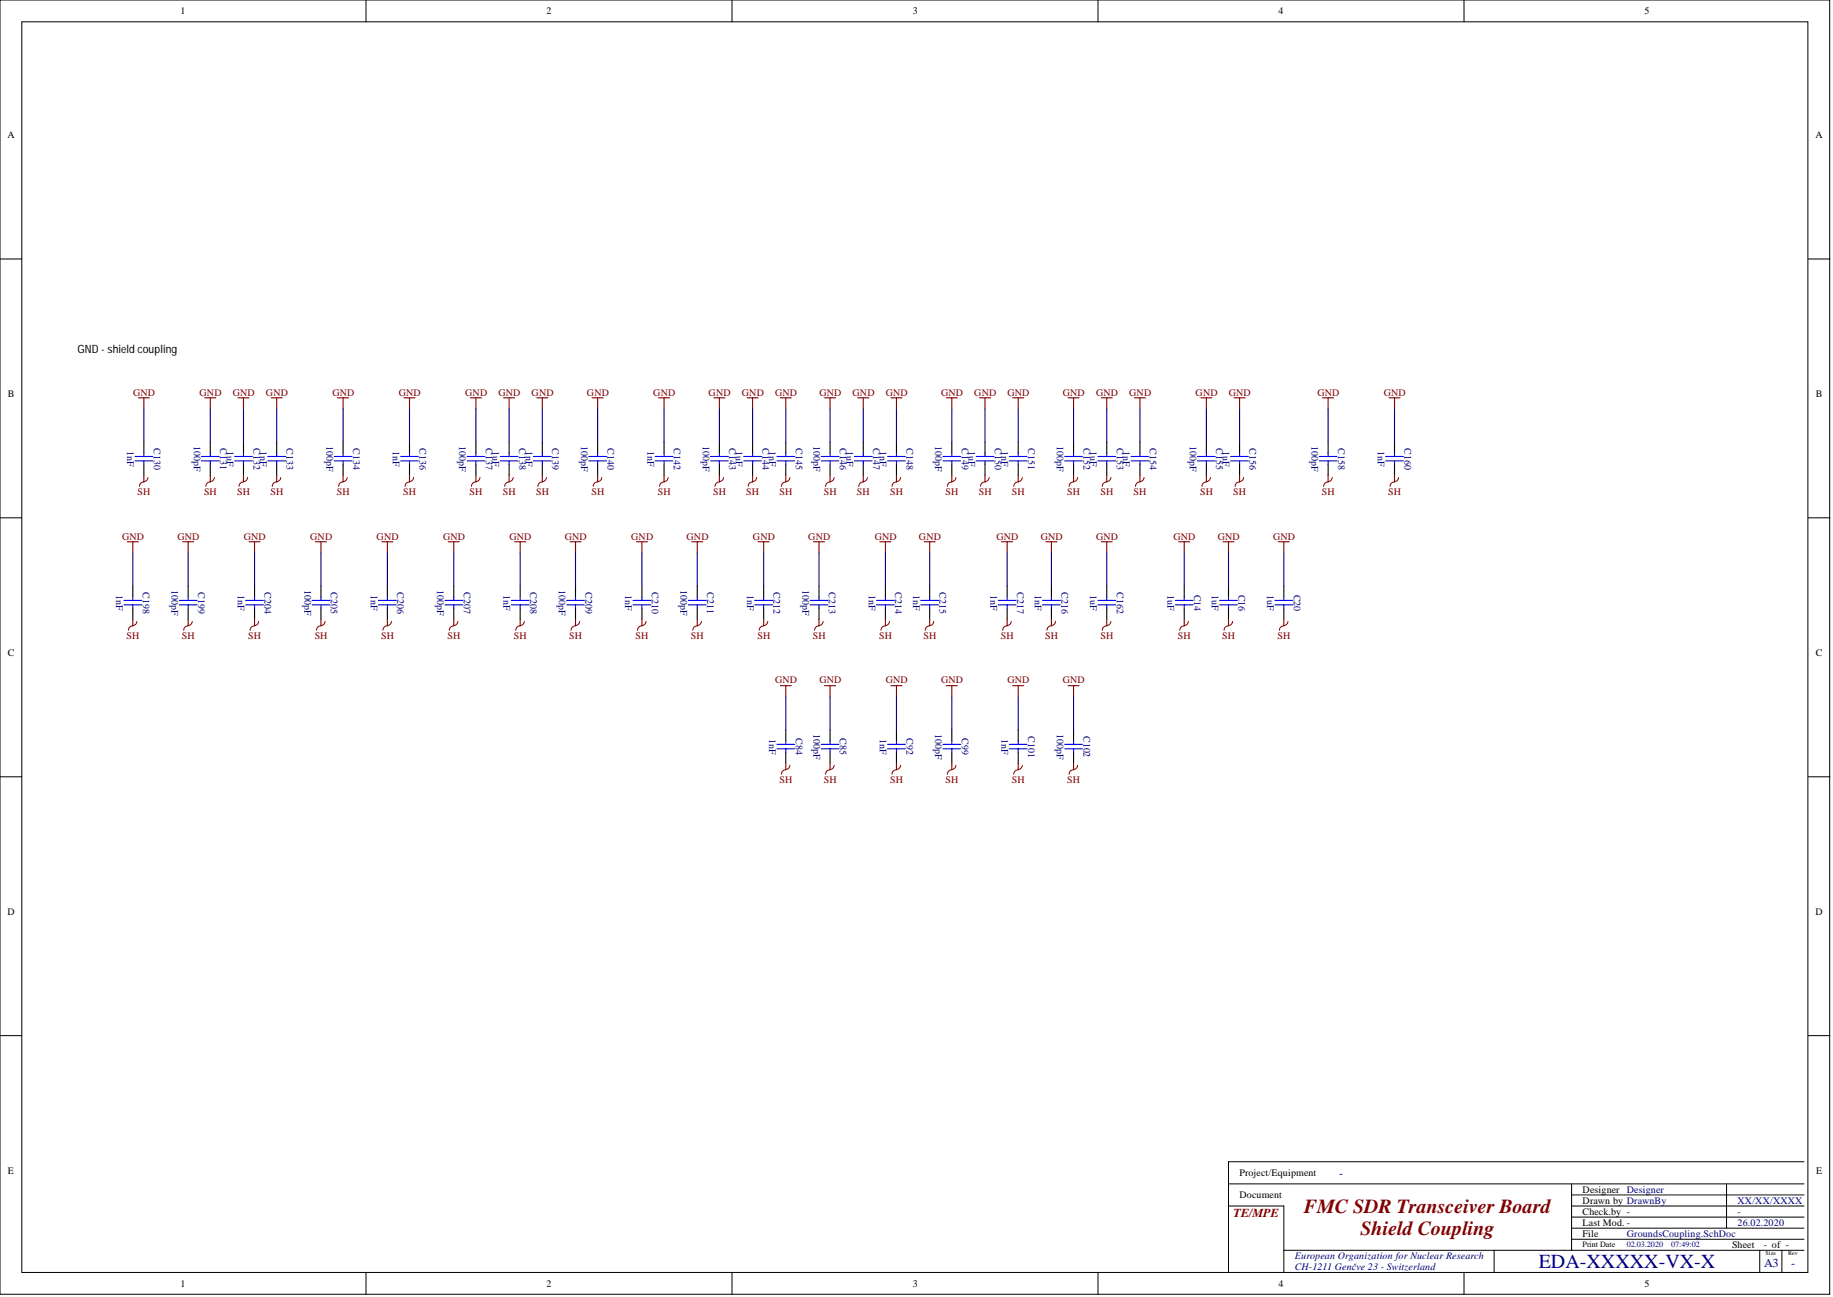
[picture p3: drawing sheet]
<svg xmlns="http://www.w3.org/2000/svg" width="420mm" height="297mm" viewBox="0 0 420 297" stroke-linecap="round" stroke-linejoin="round" font-family="sans-serif">
<g fill="#fff" stroke="#000" stroke-width=".23">
<path d="M0 0h419v296.4h-419z"/>
<path d="M5 5h409.1v286.4h-409.1z"/>
</g>
<g fill="none" stroke="#000" stroke-width=".23">
<path d="M83.8 0v5M167.6 0v5M251.5 0v5M335.3 0v5M0 59.3h5M414.1 59.3h5M0 118.6h5M414.1 118.6h5M0 177.9h5M414.1 177.9h5M0 237.2h5M414.1 237.2h5"/>
<path d="M281.4 276.2h12.6v15.2M281.4 271.1h131.8M359.9 271.1v15.2M359.9 273.7h53.3M359.9 276.2h53.3M359.9 278.7h53.3M395.4 271.1v10.2M413.2 266.1h-131.8v25.3M83.8 291.5v5M167.6 291.5v5M251.5 291.5v5M294 286.3h119.2"/>
<path d="M335.3 291.5v5M342.2 286.3v5.1M359.9 281.3h53.3M359.9 283.8h53.3M403 286.3v5.1M408.1 286.3v5.1"/>
</g>
<g fill="none" stroke="#800000" stroke-width=".25">
<path d="M31.7 91.1h2.5M33 91.1v2.5M46.9 91.1h2.5M48.2 91.1v2.5M54.5 91.1h2.5M55.8 91.1v2.5M62.1 91.1h2.5M63.4 91.1v2.5M77.3 91.1h2.5M78.6 91.1v2.5M92.5 91.1h2.6M93.8 91.1v2.5"/>
<path d="M107.7 91.1h2.6M109 91.1v2.5M115.3 91.1h2.6M116.6 91.1v2.5M122.9 91.1h2.6M124.2 91.1v2.5M135.6 91.1h2.5M136.9 91.1v2.5M150.8 91.1h2.6M152.1 91.1v2.5M163.5 91.1h2.5M164.8 91.1v2.5"/>
<path d="M171.1 91.1h2.5M172.4 91.1v2.5M178.7 91.1h2.5M180 91.1v2.5M188.8 91.1h2.6M190.1 91.1v2.5M196.4 91.1h2.6M197.7 91.1v2.5M204 91.1h2.6M205.3 91.1v2.5M216.7 91.1h2.6M218 91.1v2.5"/>
<path d="M224.3 91.1h2.6M225.6 91.1v2.5M231.9 91.1h2.6M233.2 91.1v2.5M244.6 91.1h2.5M245.9 91.1v2.5M252.2 91.1h2.5M253.5 91.1v2.5M259.8 91.1h2.5M261.1 91.1v2.5M275 91.1h2.6M276.3 91.1v2.5"/>
<path d="M282.6 91.1h2.6M283.9 91.1v2.5M302.9 91.1h2.5M304.2 91.1v2.5M318.1 91.1h2.5M319.4 91.1v2.5M33 108.9v1.5M48.2 108.9v1.5M55.8 108.9v1.5M63.4 108.9v1.5M78.6 108.9v1.5M93.8 108.9v1.5"/>
<path d="M109 108.9v1.5M116.6 108.9v1.5M124.2 108.9v1.5M136.9 108.9v1.5M152.1 108.9v1.5M164.8 108.9v1.5M172.4 108.9v1.5M180 108.9v1.5M190.1 108.9v1.5M197.7 108.9v1.5M205.3 108.9v1.5M218 108.9v1.5"/>
<path d="M225.6 108.9v1.5M233.2 108.9v1.5M245.9 108.9v1.5M253.5 108.9v1.5M261.1 108.9v1.5M276.3 108.9v1.5M283.9 108.9v1.5M304.2 108.9v1.5M319.4 108.9v1.5M29.1 124.1h2.6M30.4 124.1v2.5M41.8 124.1h2.6"/>
<path d="M43.1 124.1v2.5M57 124.1h2.6M58.3 124.1v2.5M72.2 124.1h2.6M73.5 124.1v2.5M87.4 124.1h2.6M88.7 124.1v2.5M102.7 124.1h2.5M103.9 124.1v2.5M117.9 124.1h2.5M119.1 124.1v2.5M130.5 124.1h2.6"/>
<path d="M131.8 124.1v2.5M145.7 124.1h2.6M147 124.1v2.5M158.4 124.1h2.6M159.7 124.1v2.5M173.6 124.1h2.6M174.9 124.1v2.5M186.3 124.1h2.5M187.6 124.1v2.5M201.5 124.1h2.5M202.8 124.1v2.5M211.7 124.1h2.5"/>
<path d="M212.9 124.1v2.5M229.4 124.1h2.5M230.7 124.1v2.5M239.5 124.1h2.6M240.8 124.1v2.5M252.2 124.1h2.5M253.5 124.1v2.5M270 124.1h2.5M271.2 124.1v2.5M280.1 124.1h2.5M281.4 124.1v2.5M292.8 124.1h2.5"/>
<path d="M294 124.1v2.5M30.4 141.8v1.5M43.1 141.8v1.5M58.3 141.8v1.5M73.5 141.8v1.5M88.7 141.8v1.5M103.9 141.8v1.5M119.1 141.8v1.5M131.8 141.8v1.5M147 141.8v1.5M159.7 141.8v1.5M174.9 141.8v1.5"/>
<path d="M178.7 157h2.5M180 157v2.6M187.6 141.8v1.5M188.8 157h2.6M190.1 157v2.6M202.8 141.8v1.5M204 157h2.6M205.3 157v2.6M212.9 141.8v1.5M216.7 157h2.6M218 157v2.6M230.7 141.8v1.5"/>
<path d="M231.9 157h2.6M233.2 157v2.6M240.8 141.8v1.5M244.6 157h2.5M245.9 157v2.6M253.5 141.8v1.5M271.2 141.8v1.5M281.4 141.8v1.5M294 141.8v1.5M180 174.8v1.5M190.1 174.8v1.5M205.3 174.8v1.5"/>
<path d="M218 174.8v1.5M233.2 174.8v1.5M245.9 174.8v1.5"/>
</g>
<g fill="none" stroke="#000" stroke-width=".25">
<path d="M33 101.2v2.6M33 106.3v2.6M48.2 101.2v2.6M48.2 106.3v2.6M55.8 101.2v2.6M55.8 106.3v2.6M63.4 101.2v2.6M63.4 106.3v2.6M78.6 101.2v2.6M78.6 106.3v2.6M93.8 101.2v2.6M93.8 106.3v2.6"/>
<path d="M109 101.2v2.6M109 106.3v2.6M116.6 101.2v2.6M116.6 106.3v2.6M124.2 101.2v2.6M124.2 106.3v2.6M136.9 101.2v2.6M136.9 106.3v2.6M152.1 101.2v2.6M152.1 106.3v2.6M164.8 101.2v2.6M164.8 106.3v2.6"/>
<path d="M172.4 101.2v2.6M172.4 106.3v2.6M180 101.2v2.6M180 106.3v2.6M190.1 101.2v2.6M190.1 106.3v2.6M197.7 101.2v2.6M197.7 106.3v2.6M205.3 101.2v2.6M205.3 106.3v2.6M218 101.2v2.6M218 106.3v2.6"/>
<path d="M225.6 101.2v2.6M225.6 106.3v2.6M233.2 101.2v2.6M233.2 106.3v2.6M245.9 101.2v2.6M245.9 106.3v2.6M253.5 101.2v2.6M253.5 106.3v2.6M261.1 101.2v2.6M261.1 106.3v2.6M276.3 101.2v2.6M276.3 106.3v2.6"/>
<path d="M283.9 101.2v2.6M283.9 106.3v2.6M304.2 101.2v2.6M304.2 106.3v2.6M319.4 101.2v2.6M319.4 106.3v2.6M30.4 134.2v2.5M30.4 139.3v2.5M43.1 134.2v2.5M43.1 139.3v2.5M58.3 134.2v2.5M58.3 139.3v2.5"/>
<path d="M73.5 134.2v2.5M73.5 139.3v2.5M88.7 134.2v2.5M88.7 139.3v2.5M103.9 134.2v2.5M103.9 139.3v2.5M119.1 134.2v2.5M119.1 139.3v2.5M131.8 134.2v2.5M131.8 139.3v2.5M147 134.2v2.5M147 139.3v2.5"/>
<path d="M159.7 134.2v2.5M159.7 139.3v2.5M174.9 134.2v2.5M174.9 139.3v2.5M187.6 134.2v2.5M187.6 139.3v2.5M202.8 134.2v2.5M202.8 139.3v2.5M212.9 134.2v2.5M212.9 139.3v2.5M230.7 134.2v2.5M230.7 139.3v2.5"/>
<path d="M240.8 134.2v2.5M240.8 139.3v2.5M253.5 134.2v2.5M253.5 139.3v2.5M271.2 134.2v2.5M271.2 139.3v2.5M281.4 134.2v2.5M281.4 139.3v2.5M294 134.2v2.5M294 139.3v2.5M180 167.2v2.5M180 172.2v2.6"/>
<path d="M190.1 167.2v2.5M190.1 172.2v2.6M205.3 167.2v2.5M205.3 172.2v2.6M218 167.2v2.5M218 172.2v2.6M233.2 167.2v2.5M233.2 172.2v2.6M245.9 167.2v2.5M245.9 172.2v2.6"/>
</g>
<g fill="none" stroke="#00f" stroke-width=".25">
<path d="M30.9 105.6h4.1M30.9 104.5h4.1M33 103.8v.7M33 105.6v.7M46.1 105.6h4.1M46.1 104.5h4.1M48.2 103.8v.7M48.2 105.6v.7M53.7 105.6h4.1M53.7 104.5h4.1M55.8 103.8v.7M55.8 105.6v.7"/>
<path d="M61.3 105.6h4.1M61.3 104.5h4.1M63.4 103.8v.7M63.4 105.6v.7M76.6 105.6h4M76.6 104.5h4M78.6 103.8v.7M78.6 105.6v.7M91.8 105.6h4M91.8 104.5h4M93.8 103.8v.7M93.8 105.6v.7"/>
<path d="M107 105.6h4M107 104.5h4M109 103.8v.7M109 105.6v.7M114.6 105.6h4M114.6 104.5h4M116.6 103.8v.7M116.6 105.6v.7M122.2 105.6h4M122.2 104.5h4M124.2 103.8v.7M124.2 105.6v.7"/>
<path d="M134.8 105.6h4.1M134.8 104.5h4.1M136.9 103.8v.7M136.9 105.6v.7M150.1 105.6h4M150.1 104.5h4M152.1 103.8v.7M152.1 105.6v.7M162.7 105.6h4.1M162.7 104.5h4.1M164.8 103.8v.7M164.8 105.6v.7"/>
<path d="M170.3 105.6h4.1M170.3 104.5h4.1M172.4 103.8v.7M172.4 105.6v.7M177.9 105.6h4.1M177.9 104.5h4.1M180 103.8v.7M180 105.6v.7M188.1 105.6h4M188.1 104.5h4M190.1 103.8v.7M190.1 105.6v.7"/>
<path d="M195.7 105.6h4M195.7 104.5h4M197.7 103.8v.7M197.7 105.6v.7M203.3 105.6h4M203.3 104.5h4M205.3 103.8v.7M205.3 105.6v.7M216 105.6h4M216 104.5h4M218 103.8v.7M218 105.6v.7"/>
<path d="M223.6 105.6h4M223.6 104.5h4M225.6 103.8v.7M225.6 105.6v.7M231.2 105.6h4M231.2 104.5h4M233.2 103.8v.7M233.2 105.6v.7M243.8 105.6h4.1M243.8 104.5h4.1M245.9 103.8v.7M245.9 105.6v.7"/>
<path d="M251.4 105.6h4.1M251.4 104.5h4.1M253.5 103.8v.7M253.5 105.6v.7M259.1 105.6h4M259.1 104.5h4M261.1 103.8v.7M261.1 105.6v.7M274.3 105.6h4M274.3 104.5h4M276.3 103.8v.7M276.3 105.6v.7"/>
<path d="M281.9 105.6h4M281.9 104.5h4M283.9 103.8v.7M283.9 105.6v.7M302.1 105.6h4.1M302.1 104.5h4.1M304.2 103.8v.7M304.2 105.6v.7M317.4 105.6h4M317.4 104.5h4M319.4 103.8v.7M319.4 105.6v.7"/>
<path d="M28.4 138.5h4M28.4 137.5h4M30.4 136.7v.8M30.4 138.5v.8M41.1 138.5h4M41.1 137.5h4M43.1 136.7v.8M43.1 138.5v.8M56.3 138.5h4M56.3 137.5h4M58.3 136.7v.8M58.3 138.5v.8"/>
<path d="M71.5 138.5h4M71.5 137.5h4M73.5 136.7v.8M73.5 138.5v.8M86.7 138.5h4M86.7 137.5h4M88.7 136.7v.8M88.7 138.5v.8M101.9 138.5h4.1M101.9 137.5h4.1M103.9 136.7v.8M103.9 138.5v.8"/>
<path d="M117.1 138.5h4.1M117.1 137.5h4.1M119.1 136.7v.8M119.1 138.5v.8M129.8 138.5h4M129.8 137.5h4M131.8 136.7v.8M131.8 138.5v.8M145 138.5h4M145 137.5h4M147 136.7v.8M147 138.5v.8"/>
<path d="M157.7 138.5h4M157.7 137.5h4M159.7 136.7v.8M159.7 138.5v.8M172.9 138.5h4M172.9 137.5h4M174.9 136.7v.8M174.9 138.5v.8M185.5 138.5h4.1M185.5 137.5h4.1M187.6 136.7v.8M187.6 138.5v.8"/>
<path d="M200.8 138.5h4M200.8 137.5h4M202.8 136.7v.8M202.8 138.5v.8M210.9 138.5h4M210.9 137.5h4M212.9 136.7v.8M212.9 138.5v.8M228.6 138.5h4.1M228.6 137.5h4.1M230.7 136.7v.8M230.7 138.5v.8"/>
<path d="M238.8 138.5h4M238.8 137.5h4M240.8 136.7v.8M240.8 138.5v.8M251.4 138.5h4.1M251.4 137.5h4.1M253.5 136.7v.8M253.5 138.5v.8M269.2 138.5h4M269.2 137.5h4M271.2 136.7v.8M271.2 138.5v.8"/>
<path d="M279.3 138.5h4.1M279.3 137.5h4.1M281.4 136.7v.8M281.4 138.5v.8M292 138.5h4.1M292 137.5h4.1M294 136.7v.8M294 138.5v.8M177.9 171.5h4.1M177.9 170.5h4.1M180 169.7v.8M180 171.5v.7"/>
<path d="M188.1 171.5h4M188.1 170.5h4M190.1 169.7v.8M190.1 171.5v.7M203.3 171.5h4M203.3 170.5h4M205.3 169.7v.8M205.3 171.5v.7M216 171.5h4M216 170.5h4M218 169.7v.8M218 171.5v.7"/>
<path d="M231.2 171.5h4M231.2 170.5h4M233.2 169.7v.8M233.2 171.5v.7M243.8 171.5h4.1M243.8 170.5h4.1M245.9 169.7v.8M245.9 171.5v.7"/>
</g>
<g fill="none" stroke="#800000" stroke-width=".23">
<path d="M33 110.4a.98 .98 0 0 0-1.1 1M33.9 109.4a.98 .98 0 0 1-1 .9M48.2 110.4a.98 .98 0 0 0-1.1 1M49.1 109.4a.98 .98 0 0 1-.9 .9M55.8 110.4a.98 .98 0 0 0-1 1M56.7 109.4a.98 .98 0 0 1-.9 .9M63.4 110.4a.98 .98 0 0 0-1 1M64.3 109.4a.98 .98 0 0 1-.9 .9M78.6 110.4a.98 .98 0 0 0-1 1M79.5 109.4a.98 .98 0 0 1-.9 .9M93.8 110.4a.98 .98 0 0 0-1 1M94.7 109.4a.98 .98 0 0 1-.9 .9"/>
<path d="M109 110.4a.98 .98 0 0 0-1 1M109.9 109.4a.98 .98 0 0 1-.9 .9M116.6 110.4a.98 .98 0 0 0-1 1M117.5 109.4a.98 .98 0 0 1-.9 .9M124.2 110.4a.98 .98 0 0 0-1 1M125.1 109.4a.98 .98 0 0 1-.9 .9M136.9 110.4a.98 .98 0 0 0-1 1M137.8 109.4a.98 .98 0 0 1-.9 .9M152.1 110.4a.98 .98 0 0 0-1 1M153 109.4a.98 .98 0 0 1-.9 .9M164.8 110.4a.98 .98 0 0 0-1.1 1M165.7 109.4a.98 .98 0 0 1-.9 .9"/>
<path d="M172.4 110.4a.98 .98 0 0 0-1 1M173.3 109.4a.98 .98 0 0 1-.9 .9M180 110.4a.98 .98 0 0 0-1 1M180.9 109.4a.98 .98 0 0 1-.9 .9M190.1 110.4a.98 .98 0 0 0-1 1M191 109.4a.98 .98 0 0 1-.9 .9M197.7 110.4a.98 .98 0 0 0-1 1M198.6 109.4a.98 .98 0 0 1-.9 .9M205.3 110.4a.98 .98 0 0 0-1 1M206.3 109.4a.98 .98 0 0 1-1 .9M218 110.4a.98 .98 0 0 0-1 1M218.9 109.4a.98 .98 0 0 1-.9 .9"/>
<path d="M225.6 110.4a.98 .98 0 0 0-1 1M226.5 109.4a.98 .98 0 0 1-.9 .9M233.2 110.4a.98 .98 0 0 0-1 1M234.1 109.4a.98 .98 0 0 1-.9 .9M245.9 110.4a.98 .98 0 0 0-1 1M246.8 109.4a.98 .98 0 0 1-.9 .9M253.5 110.4a.98 .98 0 0 0-1 1M254.4 109.4a.98 .98 0 0 1-.9 .9M261.1 110.4a.98 .98 0 0 0-1 1M262 109.4a.98 .98 0 0 1-.9 .9M276.3 110.4a.98 .98 0 0 0-1 1M277.2 109.4a.98 .98 0 0 1-.9 .9"/>
<path d="M283.9 110.4a.98 .98 0 0 0-1 1M284.8 109.4a.98 .98 0 0 1-.9 .9M304.2 110.4a.98 .98 0 0 0-1 1M305.1 109.4a.98 .98 0 0 1-.9 .9M319.4 110.4a.98 .98 0 0 0-1 1M320.3 109.4a.98 .98 0 0 1-.9 .9M30.4 143.3a.98 .98 0 0 0-1 1.1M31.4 142.3a.98 .98 0 0 1-1 1M43.1 143.3a.98 .98 0 0 0-1 1.1M44 142.3a.98 .98 0 0 1-.9 1M58.3 143.3a.98 .98 0 0 0-1 1.1M59.2 142.3a.98 .98 0 0 1-.9 1"/>
<path d="M73.5 143.3a.98 .98 0 0 0-1 1.1M74.4 142.3a.98 .98 0 0 1-.9 1M88.7 143.3a.98 .98 0 0 0-1 1.1M89.7 142.3a.98 .98 0 0 1-1 1M103.9 143.3a.98 .98 0 0 0-1 1.1M104.9 142.3a.98 .98 0 0 1-1 1M119.1 143.3a.98 .98 0 0 0-1 1.1M120.1 142.3a.98 .98 0 0 1-1 1M131.8 143.3a.98 .98 0 0 0-1 1.1M132.7 142.3a.98 .98 0 0 1-.9 1M147 143.3a.98 .98 0 0 0-1 1.1M148 142.3a.98 .98 0 0 1-1 1"/>
<path d="M159.7 143.3a.98 .98 0 0 0-1 1.1M160.6 142.3a.98 .98 0 0 1-.9 1M174.9 143.3a.98 .98 0 0 0-1 1.1M175.8 142.3a.98 .98 0 0 1-.9 1M187.6 143.3a.98 .98 0 0 0-1 1.1M188.5 142.3a.98 .98 0 0 1-.9 1M202.8 143.3a.98 .98 0 0 0-1 1.1M203.7 142.3a.98 .98 0 0 1-.9 1M212.9 143.3a.98 .98 0 0 0-1 1.1M213.9 142.3a.98 .98 0 0 1-1 1M230.7 143.3a.98 .98 0 0 0-1 1.1M231.6 142.3a.98 .98 0 0 1-.9 1"/>
<path d="M240.8 143.3a.98 .98 0 0 0-1 1.1M241.7 142.3a.98 .98 0 0 1-.9 1M253.5 143.3a.98 .98 0 0 0-1 1.1M254.4 142.3a.98 .98 0 0 1-.9 1M271.2 143.3a.98 .98 0 0 0-1 1.1M272.2 142.3a.98 .98 0 0 1-1 1M281.4 143.3a.98 .98 0 0 0-1.1 1.1M282.3 142.3a.98 .98 0 0 1-.9 1M294 143.3a.98 .98 0 0 0-1 1.1M295 142.3a.98 .98 0 0 1-1 1M180 176.3a.98 .98 0 0 0-1 1M180.9 175.3a.98 .98 0 0 1-.9 .9"/>
<path d="M190.1 176.3a.98 .98 0 0 0-1 1M191 175.3a.98 .98 0 0 1-.9 .9M205.3 176.3a.98 .98 0 0 0-1 1M206.3 175.3a.98 .98 0 0 1-1 .9M218 176.3a.98 .98 0 0 0-1 1M218.9 175.3a.98 .98 0 0 1-.9 .9M233.2 176.3a.98 .98 0 0 0-1 1M234.1 175.3a.98 .98 0 0 1-.9 .9M245.9 176.3a.98 .98 0 0 0-1 1M246.8 175.3a.98 .98 0 0 1-.9 .9"/>
</g>
<g fill="none" stroke="#000080" stroke-width=".25">
<path d="M33 93.6v7.6M48.2 93.6v7.6M55.8 93.6v7.6M63.4 93.6v7.6M78.6 93.6v7.6M93.8 93.6v7.6M109 93.6v7.6M116.6 93.6v7.6M124.2 93.6v7.6M136.9 93.6v7.6M152.1 93.6v7.6M164.8 93.6v7.6"/>
<path d="M172.4 93.6v7.6M180 93.6v7.6M190.1 93.6v7.6M197.7 93.6v7.6M205.3 93.6v7.6M218 93.6v7.6M225.6 93.6v7.6M233.2 93.6v7.6M245.9 93.6v7.6M253.5 93.6v7.6M261.1 93.6v7.6M276.3 93.6v7.6"/>
<path d="M283.9 93.6v7.6M304.2 93.6v7.6M319.4 93.6v7.6M30.4 126.6v7.6M43.1 126.6v7.6M58.3 126.6v7.6M73.5 126.6v7.6M88.7 126.6v7.6M103.9 126.6v7.6M119.1 126.6v7.6M131.8 126.6v7.6M147 126.6v7.6"/>
<path d="M159.7 126.6v7.6M174.9 126.6v7.6M187.6 126.6v7.6M202.8 126.6v7.6M212.9 126.6v7.6M230.7 126.6v7.6M240.8 126.6v7.6M253.5 126.6v7.6M271.2 126.6v7.6M281.4 126.6v7.6M294 126.6v7.6M180 159.6v7.6"/>
<path d="M190.1 159.6v7.6M205.3 159.6v7.6M218 159.6v7.6M233.2 159.6v7.6M245.9 159.6v7.6"/>
</g>
<g font-size="4.6" fill="#800000">
<text x="298.6" y="277.7">FMC SDR Transceiver Board</text>
<text x="311.6" y="282.8">Shield Coupling</text>
</g>
<text font-size="4.6" fill="#000080" x="352.4" y="290.4">EDA-XXXXX-VX-X</text>
<g font-size="2.8" fill="#000080">
<text x="306.7" y="269.5">-</text>
<text x="404" y="290.1">A3</text>
<text x="410.2" y="290.1">-</text>
</g>
<text font-size="2.8" fill="#800000" x="282.5" y="278.7">TE/MPE</text>
<text font-size="2.6" x="17.7" y="80.9">GND - shield coupling</text>
<g font-size="2.3">
<text x="41.3" y="3.3">1</text>
<text x="125.1" y="3.3">2</text>
<text x="209" y="3.3">3</text>
<text x="292.8" y="3.3">4</text>
<text x="376.7" y="3.3">5</text>
<text x="1.7" y="31.7">A</text>
<text x="415.8" y="31.7">A</text>
<text x="1.8" y="91">B</text>
<text x="415.9" y="91">B</text>
<text x="1.8" y="150.3">C</text>
<text x="415.9" y="150.3">C</text>
<text x="1.7" y="209.6">D</text>
<text x="415.8" y="209.6">D</text>
<text x="1.8" y="268.9">E</text>
<text x="283.9" y="269.4">Project/Equipment</text>
<text x="415.9" y="268.9">E</text>
<text x="283.9" y="274.4">Document</text>
<text x="362.5" y="273.2">Designer</text>
<text x="362.5" y="275.7">Drawn by DrawnBy</text>
<text x="362.5" y="278.2">Check.by -</text>
<text x="362.5" y="280.8">Last Mod. -</text>
<text x="362.5" y="283.3">File</text>
<text x="396.7" y="285.8">Sheet</text>
<text x="41.3" y="294.8">1</text>
<text x="125.1" y="294.8">2</text>
<text x="209" y="294.8">3</text>
<text x="292.8" y="294.8">4</text>
<text x="376.7" y="294.8">5</text>
</g>
<g font-size="2.3" fill="#800000">
<text x="30.5" y="90.6">GND</text>
<text x="45.7" y="90.6">GND</text>
<text x="53.3" y="90.6">GND</text>
<text x="60.9" y="90.6">GND</text>
<text x="76.1" y="90.6">GND</text>
<text x="91.3" y="90.6">GND</text>
<text x="106.5" y="90.6">GND</text>
<text x="114.1" y="90.6">GND</text>
<text x="121.7" y="90.6">GND</text>
<text x="134.4" y="90.6">GND</text>
<text x="149.6" y="90.6">GND</text>
<text x="162.3" y="90.6">GND</text>
<text x="169.9" y="90.6">GND</text>
<text x="177.5" y="90.6">GND</text>
<text x="187.6" y="90.6">GND</text>
<text x="195.3" y="90.6">GND</text>
<text x="202.9" y="90.6">GND</text>
<text x="215.5" y="90.6">GND</text>
<text x="223.1" y="90.6">GND</text>
<text x="230.7" y="90.6">GND</text>
<text x="243.4" y="90.6">GND</text>
<text x="251" y="90.6">GND</text>
<text x="258.6" y="90.6">GND</text>
<text x="273.8" y="90.6">GND</text>
<text x="281.4" y="90.6">GND</text>
<text x="301.7" y="90.6">GND</text>
<text x="316.9" y="90.6">GND</text>
<text x="31.5" y="113.4">SH</text>
<text x="46.7" y="113.4">SH</text>
<text x="54.3" y="113.4">SH</text>
<text x="61.9" y="113.4">SH</text>
<text x="77.1" y="113.4">SH</text>
<text x="92.3" y="113.4">SH</text>
<text x="107.6" y="113.4">SH</text>
<text x="115.2" y="113.4">SH</text>
<text x="122.8" y="113.4">SH</text>
<text x="135.4" y="113.4">SH</text>
<text x="150.6" y="113.4">SH</text>
<text x="163.3" y="113.4">SH</text>
<text x="170.9" y="113.4">SH</text>
<text x="178.5" y="113.4">SH</text>
<text x="188.7" y="113.4">SH</text>
<text x="196.3" y="113.4">SH</text>
<text x="203.9" y="113.4">SH</text>
<text x="216.5" y="113.4">SH</text>
<text x="224.1" y="113.4">SH</text>
<text x="231.8" y="113.4">SH</text>
<text x="244.4" y="113.4">SH</text>
<text x="252" y="113.4">SH</text>
<text x="259.6" y="113.4">SH</text>
<text x="274.8" y="113.4">SH</text>
<text x="282.4" y="113.4">SH</text>
<text x="302.7" y="113.4">SH</text>
<text x="317.9" y="113.4">SH</text>
<text x="28" y="123.6">GND</text>
<text x="40.6" y="123.6">GND</text>
<text x="55.8" y="123.6">GND</text>
<text x="71.1" y="123.6">GND</text>
<text x="86.3" y="123.6">GND</text>
<text x="101.5" y="123.6">GND</text>
<text x="116.7" y="123.6">GND</text>
<text x="129.4" y="123.6">GND</text>
<text x="144.6" y="123.6">GND</text>
<text x="157.2" y="123.6">GND</text>
<text x="172.4" y="123.6">GND</text>
<text x="185.1" y="123.6">GND</text>
<text x="200.3" y="123.6">GND</text>
<text x="210.5" y="123.6">GND</text>
<text x="228.2" y="123.6">GND</text>
<text x="238.3" y="123.6">GND</text>
<text x="251" y="123.6">GND</text>
<text x="268.8" y="123.6">GND</text>
<text x="278.9" y="123.6">GND</text>
<text x="291.6" y="123.6">GND</text>
<text x="29" y="146.4">SH</text>
<text x="41.7" y="146.4">SH</text>
<text x="56.9" y="146.4">SH</text>
<text x="72.1" y="146.4">SH</text>
<text x="87.3" y="146.4">SH</text>
<text x="102.5" y="146.4">SH</text>
<text x="117.7" y="146.4">SH</text>
<text x="130.4" y="146.4">SH</text>
<text x="145.6" y="146.4">SH</text>
<text x="158.2" y="146.4">SH</text>
<text x="173.5" y="146.4">SH</text>
<text x="186.1" y="146.4">SH</text>
<text x="201.3" y="146.4">SH</text>
<text x="211.5" y="146.4">SH</text>
<text x="229.2" y="146.4">SH</text>
<text x="239.4" y="146.4">SH</text>
<text x="252" y="146.4">SH</text>
<text x="269.8" y="146.4">SH</text>
<text x="279.9" y="146.4">SH</text>
<text x="292.6" y="146.4">SH</text>
<text x="177.5" y="156.5">GND</text>
<text x="187.6" y="156.5">GND</text>
<text x="202.9" y="156.5">GND</text>
<text x="215.5" y="156.5">GND</text>
<text x="230.7" y="156.5">GND</text>
<text x="243.4" y="156.5">GND</text>
<text x="178.5" y="179.3">SH</text>
<text x="188.7" y="179.3">SH</text>
<text x="203.9" y="179.3">SH</text>
<text x="216.5" y="179.3">SH</text>
<text x="231.8" y="179.3">SH</text>
<text x="244.4" y="179.3">SH</text>
</g>
<g font-size="2.3" fill="#000080">
<text x="29.1" y="103.3" transform="rotate(90 29.1 103.3)">1nF</text>
<text x="35.2" y="102.6" transform="rotate(90 35.2 102.6)">C130</text>
<text x="44.4" y="102.2" transform="rotate(90 44.4 102.2)">100pF</text>
<text x="50.4" y="102.7" transform="rotate(90 50.4 102.7)">C131</text>
<text x="52" y="103.3" transform="rotate(90 52 103.3)">1uF</text>
<text x="58" y="102.6" transform="rotate(90 58 102.6)">C132</text>
<text x="59.6" y="103.3" transform="rotate(90 59.6 103.3)">1nF</text>
<text x="65.6" y="102.7" transform="rotate(90 65.6 102.7)">C133</text>
<text x="74.8" y="102.2" transform="rotate(90 74.8 102.2)">100pF</text>
<text x="80.9" y="102.6" transform="rotate(90 80.9 102.6)">C134</text>
<text x="90" y="103.3" transform="rotate(90 90 103.3)">1nF</text>
<text x="96.1" y="102.6" transform="rotate(90 96.1 102.6)">C136</text>
<text x="105.2" y="102.2" transform="rotate(90 105.2 102.2)">100pF</text>
<text x="111.3" y="102.6" transform="rotate(90 111.3 102.6)">C137</text>
<text x="112.8" y="103.3" transform="rotate(90 112.8 103.3)">1uF</text>
<text x="118.9" y="102.6" transform="rotate(90 118.9 102.6)">C138</text>
<text x="120.4" y="103.3" transform="rotate(90 120.4 103.3)">1nF</text>
<text x="126.5" y="102.6" transform="rotate(90 126.5 102.6)">C139</text>
<text x="133.1" y="102.2" transform="rotate(90 133.1 102.2)">100pF</text>
<text x="139.2" y="102.6" transform="rotate(90 139.2 102.6)">C140</text>
<text x="148.3" y="103.3" transform="rotate(90 148.3 103.3)">1nF</text>
<text x="154.4" y="102.6" transform="rotate(90 154.4 102.6)">C142</text>
<text x="161" y="102.2" transform="rotate(90 161 102.2)">100pF</text>
<text x="167" y="102.7" transform="rotate(90 167 102.7)">C143</text>
<text x="168.6" y="103.3" transform="rotate(90 168.6 103.3)">1uF</text>
<text x="174.6" y="102.6" transform="rotate(90 174.6 102.6)">C144</text>
<text x="176.2" y="103.3" transform="rotate(90 176.2 103.3)">1nF</text>
<text x="182.2" y="102.6" transform="rotate(90 182.2 102.6)">C145</text>
<text x="186.3" y="102.2" transform="rotate(90 186.3 102.2)">100pF</text>
<text x="192.4" y="102.6" transform="rotate(90 192.4 102.6)">C146</text>
<text x="193.9" y="103.3" transform="rotate(90 193.9 103.3)">1uF</text>
<text x="200" y="102.6" transform="rotate(90 200 102.6)">C147</text>
<text x="201.5" y="103.3" transform="rotate(90 201.5 103.3)">1nF</text>
<text x="207.6" y="102.6" transform="rotate(90 207.6 102.6)">C148</text>
<text x="214.2" y="102.2" transform="rotate(90 214.2 102.2)">100pF</text>
<text x="220.3" y="102.6" transform="rotate(90 220.3 102.6)">C149</text>
<text x="221.8" y="103.3" transform="rotate(90 221.8 103.3)">1uF</text>
<text x="227.9" y="102.6" transform="rotate(90 227.9 102.6)">C150</text>
<text x="229.4" y="103.3" transform="rotate(90 229.4 103.3)">1nF</text>
<text x="235.5" y="102.7" transform="rotate(90 235.5 102.7)">C151</text>
<text x="242.1" y="102.2" transform="rotate(90 242.1 102.2)">100pF</text>
<text x="248.1" y="102.6" transform="rotate(90 248.1 102.6)">C152</text>
<text x="249.7" y="103.3" transform="rotate(90 249.7 103.3)">1uF</text>
<text x="255.7" y="102.7" transform="rotate(90 255.7 102.7)">C153</text>
<text x="257.3" y="103.3" transform="rotate(90 257.3 103.3)">1nF</text>
<text x="263.4" y="102.6" transform="rotate(90 263.4 102.6)">C154</text>
<text x="272.5" y="102.2" transform="rotate(90 272.5 102.2)">100pF</text>
<text x="278.6" y="102.6" transform="rotate(90 278.6 102.6)">C155</text>
<text x="280.1" y="103.3" transform="rotate(90 280.1 103.3)">1uF</text>
<text x="286.2" y="102.6" transform="rotate(90 286.2 102.6)">C156</text>
<text x="300.4" y="102.2" transform="rotate(90 300.4 102.2)">100pF</text>
<text x="306.4" y="102.6" transform="rotate(90 306.4 102.6)">C158</text>
<text x="315.6" y="103.3" transform="rotate(90 315.6 103.3)">1nF</text>
<text x="321.6" y="102.6" transform="rotate(90 321.6 102.6)">C160</text>
<text x="26.6" y="136.2" transform="rotate(90 26.6 136.2)">1nF</text>
<text x="32.7" y="135.6" transform="rotate(90 32.7 135.6)">C198</text>
<text x="39.3" y="135.1" transform="rotate(90 39.3 135.1)">100pF</text>
<text x="45.4" y="135.6" transform="rotate(90 45.4 135.6)">C199</text>
<text x="54.5" y="136.2" transform="rotate(90 54.5 136.2)">1nF</text>
<text x="60.6" y="135.6" transform="rotate(90 60.6 135.6)">C204</text>
<text x="69.7" y="135.1" transform="rotate(90 69.7 135.1)">100pF</text>
<text x="75.8" y="135.7" transform="rotate(90 75.8 135.7)">C205</text>
<text x="84.9" y="136.2" transform="rotate(90 84.9 136.2)">1nF</text>
<text x="91" y="135.6" transform="rotate(90 91 135.6)">C206</text>
<text x="100.1" y="135.1" transform="rotate(90 100.1 135.1)">100pF</text>
<text x="106.2" y="135.6" transform="rotate(90 106.2 135.6)">C207</text>
<text x="115.3" y="136.2" transform="rotate(90 115.3 136.2)">1nF</text>
<text x="121.4" y="135.6" transform="rotate(90 121.4 135.6)">C208</text>
<text x="128" y="135.1" transform="rotate(90 128 135.1)">100pF</text>
<text x="134.1" y="135.6" transform="rotate(90 134.1 135.6)">C209</text>
<text x="143.2" y="136.2" transform="rotate(90 143.2 136.2)">1nF</text>
<text x="149.3" y="135.6" transform="rotate(90 149.3 135.6)">C210</text>
<text x="155.9" y="135.1" transform="rotate(90 155.9 135.1)">100pF</text>
<text x="162" y="135.7" transform="rotate(90 162 135.7)">C211</text>
<text x="171.1" y="136.2" transform="rotate(90 171.1 136.2)">1nF</text>
<text x="177.2" y="135.6" transform="rotate(90 177.2 135.6)">C212</text>
<text x="183.8" y="135.1" transform="rotate(90 183.8 135.1)">100pF</text>
<text x="189.8" y="135.7" transform="rotate(90 189.8 135.7)">C213</text>
<text x="199" y="136.2" transform="rotate(90 199 136.2)">1nF</text>
<text x="205.1" y="135.6" transform="rotate(90 205.1 135.6)">C214</text>
<text x="209.1" y="136.2" transform="rotate(90 209.1 136.2)">1nF</text>
<text x="215.2" y="135.7" transform="rotate(90 215.2 135.7)">C215</text>
<text x="226.9" y="136.2" transform="rotate(90 226.9 136.2)">1nF</text>
<text x="232.9" y="135.6" transform="rotate(90 232.9 135.6)">C217</text>
<text x="237" y="136.2" transform="rotate(90 237 136.2)">1nF</text>
<text x="243.1" y="135.6" transform="rotate(90 243.1 135.6)">C216</text>
<text x="249.7" y="136.2" transform="rotate(90 249.7 136.2)">1uF</text>
<text x="255.7" y="135.6" transform="rotate(90 255.7 135.6)">C162</text>
<text x="267.4" y="136.2" transform="rotate(90 267.4 136.2)">1uF</text>
<text x="273.5" y="136.2" transform="rotate(90 273.5 136.2)">C14</text>
<text x="277.5" y="136.2" transform="rotate(90 277.5 136.2)">1uF</text>
<text x="283.6" y="136.2" transform="rotate(90 283.6 136.2)">C16</text>
<text x="290.2" y="136.2" transform="rotate(90 290.2 136.2)">1uF</text>
<text x="296.3" y="136.2" transform="rotate(90 296.3 136.2)">C20</text>
<text x="176.2" y="169.2" transform="rotate(90 176.2 169.2)">1nF</text>
<text x="182.2" y="169.1" transform="rotate(90 182.2 169.1)">C84</text>
<text x="186.3" y="168.1" transform="rotate(90 186.3 168.1)">100pF</text>
<text x="192.4" y="169.1" transform="rotate(90 192.4 169.1)">C85</text>
<text x="201.5" y="169.2" transform="rotate(90 201.5 169.2)">1nF</text>
<text x="207.6" y="169.1" transform="rotate(90 207.6 169.1)">C92</text>
<text x="214.2" y="168.1" transform="rotate(90 214.2 168.1)">100pF</text>
<text x="220.3" y="169.1" transform="rotate(90 220.3 169.1)">C99</text>
<text x="229.4" y="169.2" transform="rotate(90 229.4 169.2)">1nF</text>
<text x="235.5" y="168.6" transform="rotate(90 235.5 168.6)">C101</text>
<text x="242.1" y="168.1" transform="rotate(90 242.1 168.1)">100pF</text>
<text x="248.1" y="168.5" transform="rotate(90 248.1 168.5)">C102</text>
<text x="372.6" y="273.2">Designer</text>
<text x="397.9" y="275.7">XX/XX/XXXX</text>
<text x="397.9" y="278.2">-</text>
<text x="397.9" y="280.8">26.02.2020</text>
<text x="372.6" y="283.3">GroundsCoupling.SchDoc</text>
<text x="403.9" y="285.8">- of -</text>
<text x="296.6" y="288.4">European Organization for Nuclear Research</text>
<text x="296.6" y="290.9">CH-1211 Genčve 23 - Switzerland</text>
</g>
<text font-size="1.9" x="362.5" y="285.7">Print Date</text>
<g font-size="1.9" fill="#000080">
<text x="372.6" y="285.7">02.03.2020</text>
<text x="382.7" y="285.7">07:49:02</text>
</g>
<g font-size="1.4">
<text x="404.4" y="287.5">Size</text>
<text x="409.5" y="287.5">Rev</text>
</g>
</svg>
